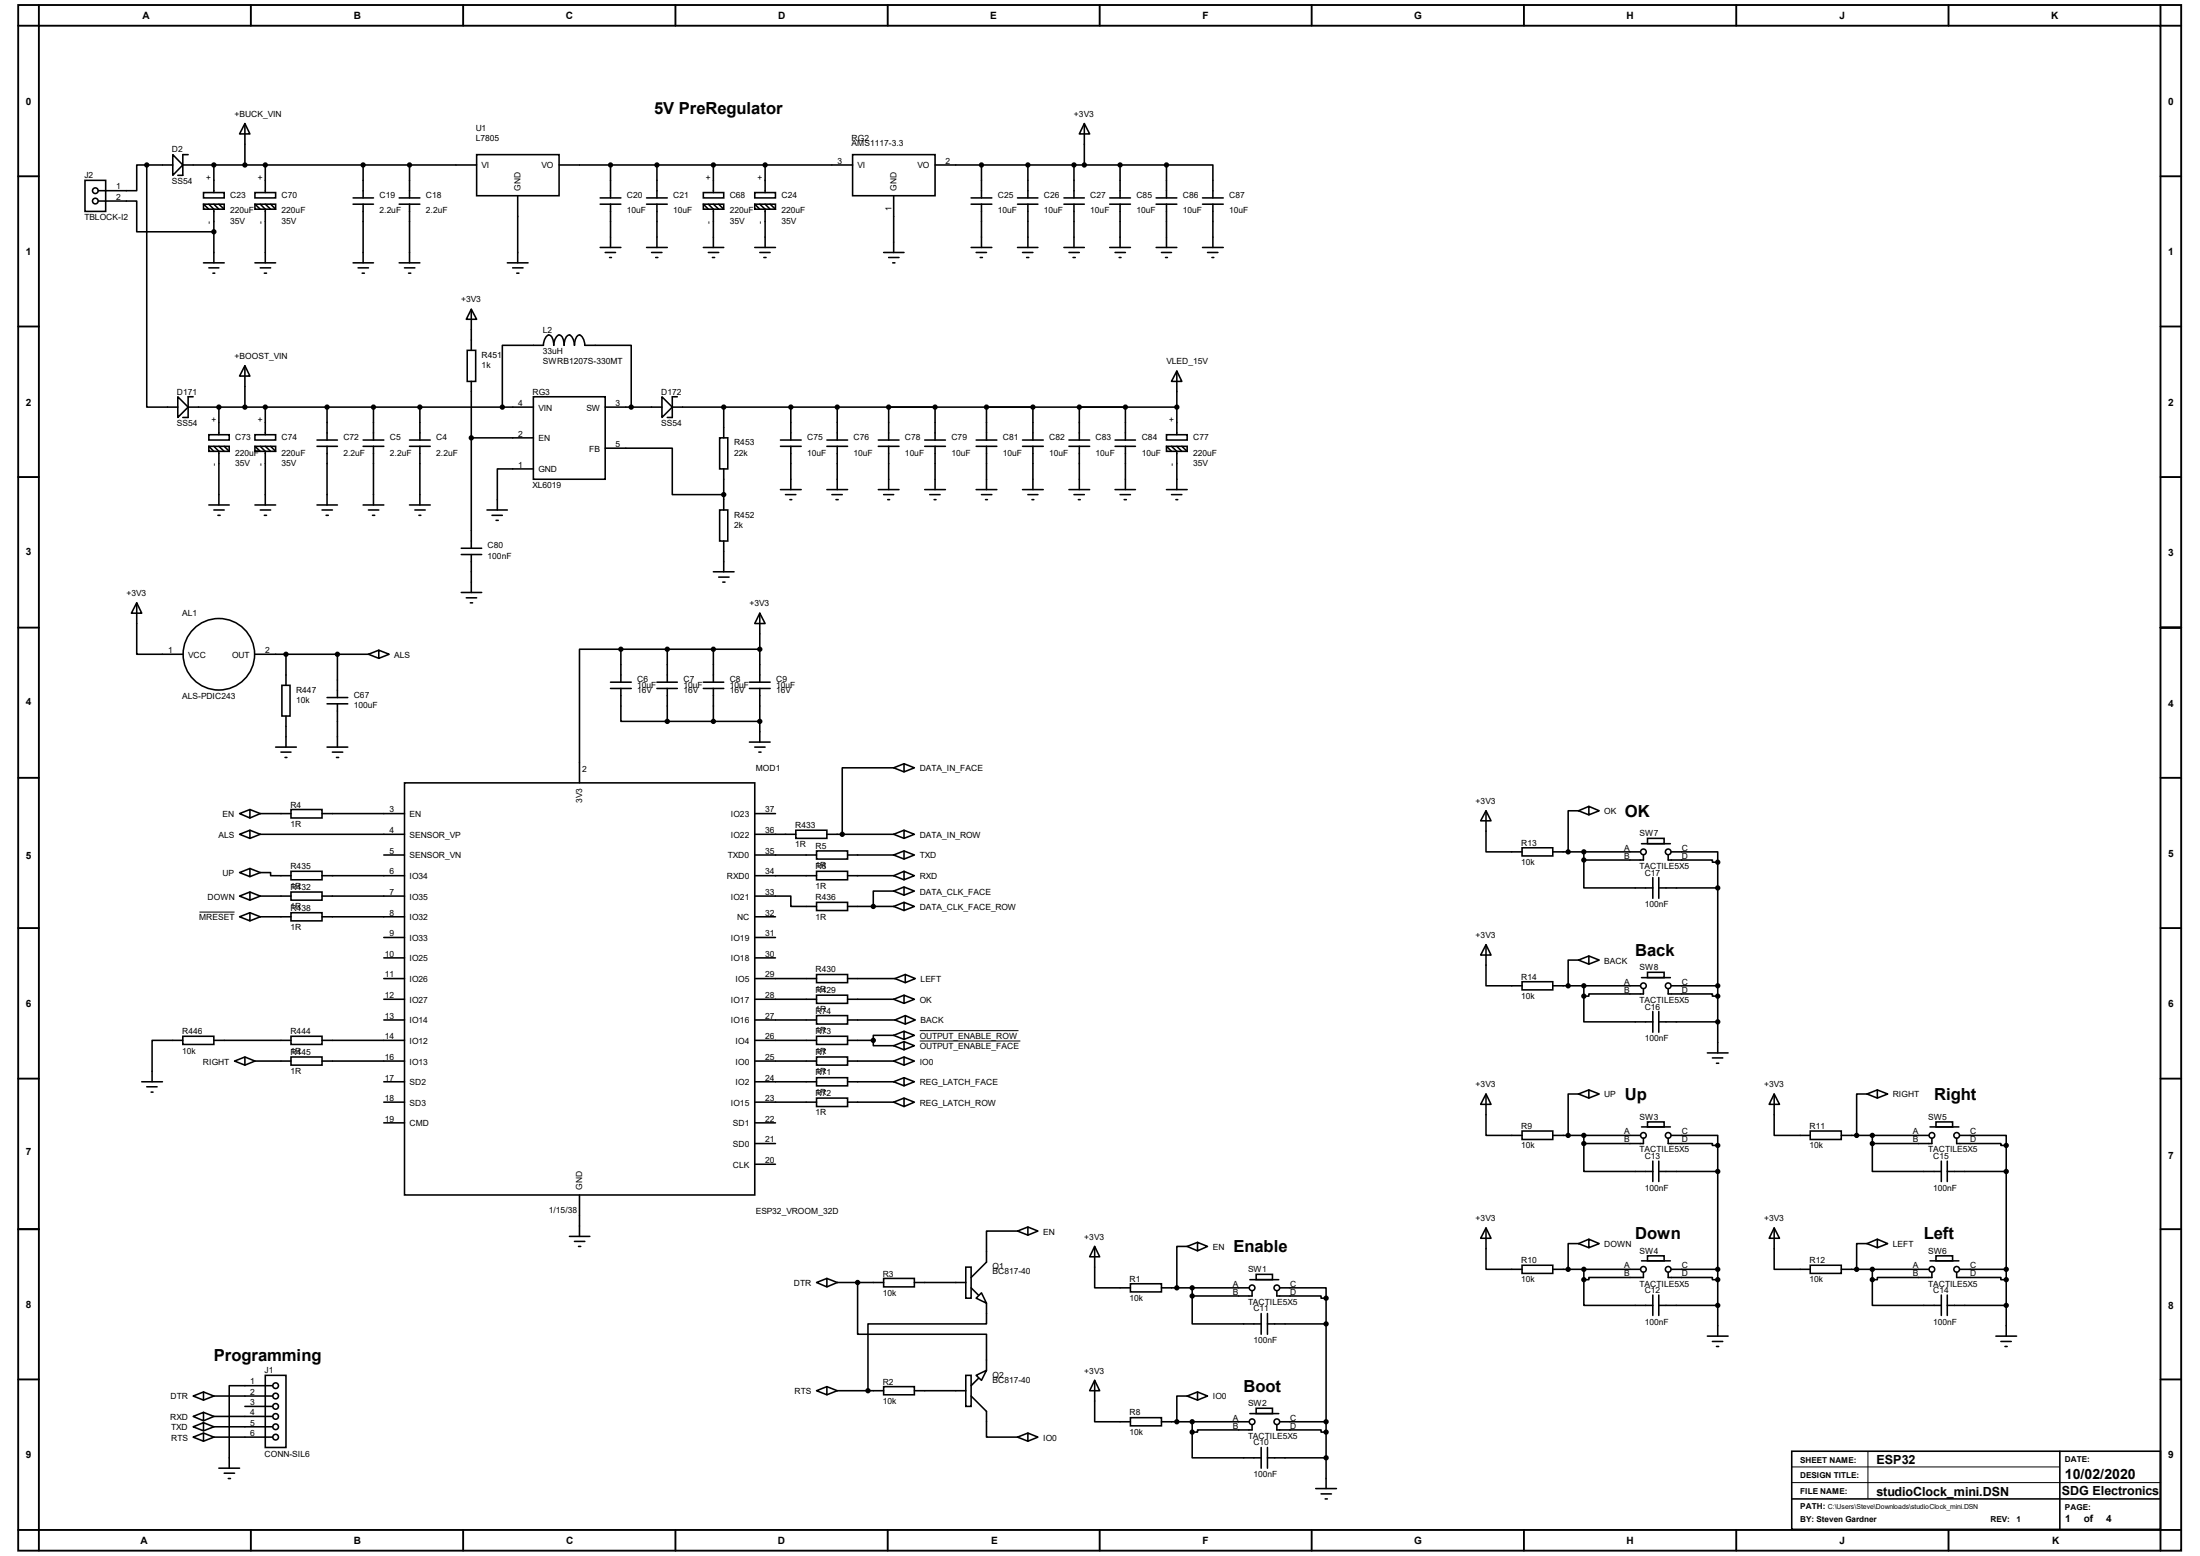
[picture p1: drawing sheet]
<svg xmlns="http://www.w3.org/2000/svg" width="297mm" height="210mm" viewBox="0 0 297 210" stroke-linecap="round" stroke-linejoin="round" font-family="sans-serif">
<g fill="none" stroke="#000" stroke-width=".21">
<path d="M33.1 16.7l.6 1.4h-1.4zM33.1 16.7v5.6M146.4 16.7l.7 1.4h-1.4zM146.4 16.7v5.6M11.5 24.3h2.8v4.2h-2.8zM13.3 27.1h5.2v4.2h10.4M19.8 22.3h-1.3v3.4h-5.2M19.8 22.3v32.6h4.2M19.8 22.3h3.5M23.3 20.9l1.4 1.4-1.4 1.4zM24.7 22.3h39.6M25.4 20.9h-.7v2.8h-.7"/>
<path d="M27.5 26h2.8v.7h-2.8zM27.5 27.6h2.8v.6h-2.8zM27.5 35.5h2.8M27.5 27.6l.7 .6M28.2 27.6l.7 .6v7.3M28.2 36.2h1.3M28.7 36.9h.3M28.9 22.3v3.7M28.9 27.6l.6 .6M29.5 27.6l.8 .6M34.4 26h2.8v.7h-2.8zM34.4 27.6h2.8v.6h-2.8z"/>
<path d="M34.4 35.5h2.8M34.4 27.6l.7 .6M35.1 27.6l.7 .6v7.3M35.1 36.2h1.4M35.7 36.9h.3M35.8 22.3v3.7M35.8 27.6l.7 .6M36.5 27.6l.7 .6M47.7 27.6h2.7M47.7 26.7h2.7M47.7 35.5h2.7M48.3 36.2h1.4"/>
<path d="M48.9 36.9h.3M49 22.3v4.4M49 27.6v7.9M53.9 27.6h2.8M53.9 26.7h2.8M53.9 35.5h2.8M54.6 36.2h1.4M55.2 36.9h.3M55.3 22.3v4.4M55.3 27.6v7.9M64.3 20.9h11.2v5.5h-11.2zM68.5 35.5h2.8"/>
<path d="M69.2 36.2h1.4M69.8 36.9h.3M69.9 26.4v9.1M75.5 22.3h39.6M81 27.6h2.8M81 26.7h2.8M81 33.4h2.8M81.7 34.1h1.4M82.3 34.8h.2M82.4 22.3v4.4M82.4 27.6v5.8M87.3 27.6h2.8"/>
<path d="M87.3 26.7h2.8M87.3 33.4h2.8M88 34.1h1.4M88.5 34.8h.3M88.7 22.3v4.4M88.7 27.6v5.8M95 26h2.7v.7h-2.7zM95 27.6h2.7v.6h-2.7zM95 33.4h2.7M95 27.6l.6 .6M95.6 27.6l.7 .6v5.2M95.6 34.1h1.4"/>
<path d="M96.2 34.8h.3M96.3 22.3v3.7M96.3 27.6l.7 .6M97 27.6l.7 .6M101.9 26h2.8v.7h-2.8zM101.9 27.6h2.8v.6h-2.8zM101.9 33.4h2.8M101.9 27.6l.7 .6M102.6 27.6l.7 .6v5.2M102.6 34.1h1.4M103.1 34.8h.3M103.3 22.3v3.7"/>
<path d="M103.3 27.6l.7 .6M104 27.6l.7 .6M115.1 20.9h11.1v5.5h-11.1zM119.3 34.1h2.7M120 34.8h1.4M120.5 35.5h.3M120.6 26.4v7.7M126.2 22.3h31.3M131.1 27.6h2.8M131.1 26.7h2.8M131.1 33.4h2.8M131.8 34.1h1.4"/>
<path d="M132.3 34.8h.3M132.5 22.3v4.4M132.5 27.6v5.8M137.4 27.6h2.7M137.4 26.7h2.7M137.4 33.4h2.7M138 34.1h1.4M138.6 34.8h.3M138.8 22.3v4.4M138.8 27.6v5.8M143.6 27.6h2.8M143.6 26.7h2.8"/>
<path d="M143.6 33.4h2.8M144.3 34.1h1.4M144.9 34.8h.3M145 22.3v4.4M145 27.6v5.8M149.8 27.6h2.8M149.8 26.7h2.8M149.8 33.4h2.8M150.5 34.1h1.4M151.1 34.8h.2M151.2 22.3v4.4M151.2 27.6v5.8"/>
<path d="M156.1 27.6h2.8M156.1 26.7h2.8M156.1 33.4h2.8M156.8 34.1h1.4M157.4 34.8h.2M157.5 22.3h6.2v4.4M157.5 22.3v4.4M157.5 27.6v5.8M162.3 27.6h2.8M162.3 26.7h2.8M162.3 33.4h2.8M163 34.1h1.4"/>
<path d="M163.6 34.8h.3M163.7 27.6v5.8M24 53.6l1.4 1.3-1.4 1.4zM25.4 54.9h46.6M26.1 53.6h-.7v2.7h-.7M28.2 58.7h2.7v.7h-2.7zM29.5 54.9v3.8M33.1 49.4l.6 1.4h-1.4zM33.1 49.4v5.5M34.4 58.7h2.8v.7h-2.8zM35.8 54.9v3.8M42.8 59.4h2.8"/>
<path d="M44.2 54.9v4.5M49 59.4h2.8M50.4 54.9v4.5M55.3 59.4h2.8M56.7 54.9v4.5M63.1 47.3h1.1v4.2h-1.1zM63.6 41.7l.7 1.4h-1.4zM63.6 41.7v5.6M63.6 51.5v22.5M63.6 59.1h8.4M67.8 54.9v-8.3h5.6a1.52 1.52 0 0 1 .7-1.4 .95 .95 0 0 1 .6 1l.1 .4a1.52 1.52 0 0 1 .7-1.4 .95 .95 0 0 1 .6 1l.1 .4a1.36 1.36 0 0 1 .7-1.4 1.5 1.5 0 0 1 .7 1.4 1.4 1.4 0 0 1 .6-1.4 1.33 1.33 0 0 1 .8 1.4h6.2v8.3M72 53.6h9.7v11.1h-9.7z"/>
<path d="M81.7 54.9h7.7M89.4 53.6l1.4 1.3-1.4 1.4zM90.8 54.9h68.1M91.4 53.6h-.6v2.7h-.7M97.2 59.1h1.1v4.2h-1.1zM97.7 54.9v4.2M105.4 59.4h2.8M106.8 54.9v4.5M111.6 59.4h2.8M113 54.9v4.5M118.6 59.4h2.8M120 54.9v4.5"/>
<path d="M124.8 59.4h2.8M126.2 54.9v4.5M131.8 59.4h2.8M133.2 54.9v4.5M138 59.4h2.8M139.4 54.9v4.5M144.3 59.4h2.8M145.7 54.9v4.5M150.5 59.4h2.8M151.9 54.9v4.5M157.5 58.7h2.8v.7h-2.8zM158.9 50.1l.7 1.4h-1.4z"/>
<path d="M158.9 50.1v8.6M28.2 60.2h2.7v.7h-2.7zM28.2 68.2h2.7M28.2 60.2l.7 .7M28.9 60.2l.6 .7v7.3M28.9 68.8h1.4M29.4 69.6h.3M29.5 60.2l.8 .7M30.3 60.2l.6 .7M34.4 60.2h2.8v.7h-2.8zM34.4 68.2h2.8M34.4 60.2l.7 .7"/>
<path d="M35.1 60.2l.7 .7v7.3M35.1 68.8h1.4M35.7 69.6h.3M35.8 60.2l.7 .7M36.5 60.2l.7 .7M42.8 60.2h2.8M42.8 68.2h2.8M43.5 68.8h1.4M44 69.6h.3M44.2 60.2v8M49 60.2h2.8M49 68.2h2.8"/>
<path d="M49.7 68.8h1.4M50.3 69.6h.3M50.4 60.2v8M55.3 60.2h2.8M55.3 68.2h2.8M56 68.8h1.4M56.6 69.6h.2M56.7 60.2v8M62.3 74.8h2.7M62.3 74h2.7M62.3 80h2.7M63.6 74.8v5.2"/>
<path d="M65.7 68.8h2.8M66.4 69.6h1.4M67 70.2h.3M72 63.3h-4.9v5.5M81.7 60.5h9.1v6.3h6.9M96.3 77.2h2.8M97 77.9h1.4M97.2 68.8h1.1v4.2h-1.1zM97.6 78.6h.3M97.7 63.3v5.5M97.7 73v4.2M105.4 60.2h2.8"/>
<path d="M105.4 66.1h2.8M106 66.8h1.4M106.6 67.4h.3M106.8 60.2v5.9M111.6 60.2h2.8M111.6 66.1h2.8M112.3 66.8h1.4M112.9 67.4h.3M113 60.2v5.9M118.6 60.2h2.8M118.6 66.1h2.8M119.3 66.8h1.3"/>
<path d="M119.8 67.4h.3M120 60.2v5.9M124.8 60.2h2.8M124.8 66.1h2.8M125.5 66.8h1.4M126.1 67.4h.3M126.2 60.2v5.9M131.8 60.2h2.8M131.8 66.1h2.8M132.5 66.8h1.4M133.1 67.4h.2M133.2 60.2v5.9"/>
<path d="M138 60.2h2.8M138 66.1h2.8M138.8 66.8h1.3M139.3 67.4h.3M139.4 60.2v5.9M144.3 60.2h2.8M144.3 66.1h2.8M145 66.8h1.4M145.6 67.4h.2M145.7 60.2v5.9M150.5 60.2h2.8M150.5 66.1h2.8"/>
<path d="M151.2 66.8h1.4M151.8 67.4h.3M151.9 60.2v5.9M157.5 60.2h2.8v.7h-2.8zM157.5 66.1h2.8M157.5 60.2l.7 .7M158.2 60.2l.7 .7v5.2M158.2 66.8h1.4M158.7 67.4h.3M158.9 60.2l.7 .7M159.6 60.2l.7 .7M18.5 81.4l.6 1.4h-1.4z"/>
<path d="M18.5 81.4v6.9h6.2M34.4 88.3h15.3M38.1 92.5h1.1v4.1h-1.1zM38.6 88.3v4.2M38.6 96.6v4.2M44.2 95h2.7M44.2 94.1h2.7M45.6 88.3v5.8M45.6 95v5.8M49.7 88.3l1.4 .6M51.1 87.8l1.4 .5-1.4 .6zM51.1 87.8l-1.4 .5"/>
<path d="M62.9 80.7h1.4M63.5 81.4h.3M82.4 92.9h2.8M82.4 92.1h2.8M83.8 87.6h-5.6v18.1M83.8 92.9v4.5h6.3M83.8 87.6h18.8M83.8 87.6v4.5M88.7 92.9h2.7M88.7 92.1h2.7M90.1 87.6v4.5M90.1 92.9v4.5"/>
<path d="M90.1 97.4h12.5M95 92.9h2.7M95 92.1h2.7M96.3 87.6v4.5M96.3 92.9v4.5M101.2 92.9h2.8M101.2 92.1h2.8M102.6 82.8l.7 1.4h-1.4zM102.6 82.8v9.3M102.6 92.9v7.3M32.3 109.8l1.4-.5v1.1zM32.3 117.8l1.4-.6v1.1z"/>
<path d="M32.3 112.6l1.4-.5v1.1zM33.7 109.3l1.4 .5M33.7 117.2l1.4 .6M33.7 112.1l1.4 .5M35.1 117.8h1.4v.4h2.8M35.1 109.8h4.2M35.1 112.6h19.5M35.1 109.8l-1.4 .6M35.1 117.8l-1.4 .5M35.1 112.6l-1.4 .6M37.2 100.8h2.8M37.9 101.5h1.4"/>
<path d="M38.5 102.2h.2M39.3 109.3h4.2v1.1h-4.2zM39.3 117.6h4.2v1.1h-4.2zM43.5 109.8h11.1M43.5 118.2h11.1M44.2 100.8h2.7M44.9 101.5h1.4M45.4 102.2h.3M51.8 115.4h2.8M54.6 105.7h47.3v55.6h-47.3zM101.2 100.2h2.8M101.9 109.8h2.8"/>
<path d="M101.9 115.4h8.3M101.9 118.2h8.3M101.9 112.6h5.5M101.9 100.8h1.4M102.4 101.5h.3M107.4 112.1h4.2v1.1h-4.2zM110.2 114.9h4.2v1.1h-4.2zM110.2 117.6h4.2v1.1h-4.2zM111.6 112.6h9M114.4 115.4h6.2M114.4 118.2h6.2M120.6 103.6h-6.9v9"/>
<path d="M120.6 118.2l1.4 .5M120.6 115.4l1.4 .6M120.6 112.6l1.4 .6M120.6 103.6l1.4 .6M122 117.6l1.4 .6-1.4 .5zM122 114.9l1.4 .5-1.4 .6zM122 112.1l1.4 .5-1.4 .6zM122 119.7l1.4 .6-1.4 .5zM122 103.1l1.4 .5-1.4 .6zM122 117.6l-1.4 .6M122 114.9l-1.4 .5M122 112.1l-1.4 .5"/>
<path d="M122 119.7l-1.4 .6M122 103.1l-1.4 .5M200.6 109.4l.7 1.4h-1.4zM200.6 109.4v5.6h4.9M205.5 114.4h4.1v1.1h-4.1zM209.6 115h11.8M213.1 109.4h-1.4v5.6M213.1 109.4l1.4 .6M213.8 116.1v3.7h9.3M213.8 115v1.1M214.5 108.8l1.4 .6-1.4 .6zM214.5 108.8l-1.4 .6"/>
<path d="M221.6 113.9h3.9M221.9 115.4v.7h-8.1M222.4 113.2h2.3v.7h-2.3zM223.1 118.4v2.8M223.9 119.8h8M223.9 118.4v2.8M225.2 115.4v.7h6v.3h.7M225.6 115h6.3v1.4M231.9 116.4v25.7M24.7 139.9h4.2v1.1h-4.2zM32.3 123.7l1.4-.5v1.1zM32.3 120.9l1.4-.5v1.1z"/>
<path d="M33.7 123.2l1.4 .5M33.7 120.4l1.4 .5M35.1 120.9h4.2M35.1 123.7h4.2M35.1 123.7l-1.4 .6M35.1 120.9l-1.4 .6M39.3 120.4h4.2v1.1h-4.2zM39.3 123.2h4.2v1.1h-4.2zM39.3 139.9h4.2v1.1h-4.2zM43.5 120.9h11.1M43.5 123.7h11.1M51.8 137.7h2.8"/>
<path d="M51.8 134.9h2.8M51.8 132.1h2.8M51.8 126.5h2.8M51.8 129.3h2.8M101.9 120.9h4.9v1.4h3.4M101.9 137.7h8.3M101.9 134.9h8.3M101.9 132.1h8.3M101.9 123.7h2.8M101.9 126.5h2.8M101.9 129.3h2.8M110.2 139.9h4.2v1.1h-4.2z"/>
<path d="M110.2 137.1h4.2v1.1h-4.2zM110.2 134.3h4.2v1.1h-4.2zM110.2 131.5h4.2v1.1h-4.2zM110.2 121.8h4.2v1.1h-4.2zM114.4 137.7h6.4M114.4 134.9h6.2M114.4 132.1h6.4M114.4 122.3h6.2M120.6 139.7h-2.7v.7M120.6 120.3h-2.7v2M120.6 134.9l1.4 .5M120.6 122.3l1.4 .6"/>
<path d="M120.6 139.7l1.4 .6M120.6 120.3l1.4 .5M120.8 137.7l1.4 .5M120.8 132.1l1.4 .5M122 134.3l1.4 .6-1.4 .5zM122 121.8l1.4 .5-1.4 .6zM122 139.2l1.4 .5-1.4 .6zM122 134.3l-1.4 .6M122 121.8l-1.4 .5M122 139.2l-1.4 .5M122.2 137.1l1.4 .6-1.4 .5zM122.2 131.5l1.4 .6-1.4 .5z"/>
<path d="M122.2 137.1l-1.4 .6M122.2 131.5l-1.4 .6M200.6 127.5l.7 1.4h-1.4zM200.6 127.5v5.6h4.9M205.5 132.5h4.1v1.1h-4.1zM209.6 133.1h11.8M213.1 129.6h-1.4v3.5M213.1 129.6l1.4 .5M213.8 134.5v3.4h9.3M213.8 133.1v1.4M214.5 129l1.4 .6-1.4 .5zM214.5 129l-1.4 .6"/>
<path d="M221.6 132h3.9M221.9 133.5v.7h-7.4v.3h-.7M222.4 131.2h2.3v.8h-2.3zM223.1 136.5v2.8M223.9 137.9h8M223.9 136.5v2.8M225.2 133.5v.7h6v.3h.7M225.6 133.1h6.3M19.1 146h2.8M19.8 146.7h1.4M20.4 147.4h.3M24.7 140.4h-4.2v5.6"/>
<path d="M28.9 140.4h10.4M31.7 143.2l1.4-.5v1.1zM33.1 142.7l1.3 .5M34.4 143.2h4.9M34.4 143.2l-1.3 .6M39.3 142.7h4.2v1.1h-4.2zM43.5 143.2h11.1M43.5 140.4h11.1M51.8 146h2.8M51.8 148.8h2.8M51.8 151.6h2.8M101.9 143.2h8.3"/>
<path d="M101.9 154.3h2.8M101.9 146h8.3M101.9 148.8h8.3M101.9 140.4h8.3M101.9 151.6h2.8M101.9 157.1h2.8M110.2 142.7h4.2v1.1h-4.2zM110.2 145.5h4.2v1.1h-4.2zM110.2 148.2h4.2v1.2h-4.2zM114.4 143.2h6.2M114.4 146h6.2M114.4 148.8h6.2"/>
<path d="M114.4 140.4h3.5M117.9 140.4v.7h2.7M120.6 143.2l1.4 .6M120.6 148.8l1.4 .6M120.6 146l1.4 .6M120.6 141.1l1.4 .6M122 142.7l1.4 .5-1.4 .6zM122 148.2l1.4 .6-1.4 .6zM122 145.5l1.4 .5-1.4 .6zM122 140.6l1.4 .5-1.4 .6zM122 142.7l-1.4 .5M122 148.2l-1.4 .6"/>
<path d="M122 145.5l-1.4 .5M122 140.6l-1.4 .5M200.6 147.7l.7 1.4h-1.4zM200.6 147.7v5.5h4.9M205.5 152.7h4.1v1.1h-4.1zM209.6 153.2h11.8M213.1 147.7h-1.4v5.5M213.1 147.7l1.4 .5M213.8 154.3v3.8h9.3M213.8 153.2v1.1M214.5 147.1l1.4 .6-1.4 .5zM214.5 147.1l-1.4 .6"/>
<path d="M221.6 152.1h3.9M221.9 153.6v.7h-8.1M222.4 151.4h2.3v.7h-2.3zM223.1 156.7v2.8M223.9 158.1h8M223.9 156.7v2.8M225.2 153.6v.7h6v.3h.7M225.6 153.2h6.3v1.4M230.5 142.1h2.8M231.2 142.8h1.4M231.7 143.5h.3M231.9 154.6v25.7"/>
<path d="M239.5 147.7l.7 1.4h-1.4zM239.5 147.7v5.5h4.9M244.4 152.7h4.2v1.1h-4.2zM248.6 153.2h11.8M252.1 147.7h-1.4v5.5M252.1 147.7l1.3 .5M252.8 154.3v3.8h9.3M252.8 153.2v1.1M253.4 147.1l1.4 .6-1.4 .5zM253.4 147.1l-1.3 .6M260.6 152.1h3.9M260.8 153.6v.7h-8"/>
<path d="M261.4 151.4h2.2v.7h-2.2zM262.1 156.7v2.8M262.9 158.1h7.9M262.9 156.7v2.8M264.2 153.6v.7h5.9v.3h.7M264.6 153.2h6.2v1.4M270.8 154.6v25.7M76.9 166.9h2.7M77.6 167.6h1.4M78.1 168.2h.3M78.2 161.3v5.6M110.2 173.1l1.4-.5v1.1z"/>
<path d="M111.6 172.6l1.4 .5M113 173.1h6.3M113 173.1l-1.4 .6M115.8 173.1v7h17.4v4.9M119.3 172.6h4.1v1.1h-4.1zM123.4 173.1h7M130.4 171h.7v4.2h-.7zM131.1 173.8l1 1M131.8 175.2l.7-.7 .7 1.4zM133.2 175.9v2.8h-16v9M137.4 166.2h-4.2v4.1l-2.1 2.1M137.4 166.2l1.4 .5"/>
<path d="M138.8 165.6l1.3 .6-1.3 .5zM138.8 165.6l-1.4 .6M147.8 168.2l.7 1.4h-1.4zM147.8 168.2v5.6h4.8M152.6 173.3h4.2v1.1h-4.2zM156.8 173.8h11.8M160.3 168.2h-1.4v5.6M160.3 168.2l1.4 .6M161 174.9v3.8h9.3M161 173.8v1.1M161.7 167.7l1.3 .5-1.3 .6zM161.7 167.7l-1.4 .5"/>
<path d="M168.7 172.7h3.9M169 174.2v.7h-8M169.6 172h2.2v.7h-2.2zM170.3 177.3v2.8M171.1 178.7h7.9M171.1 177.3v2.8M172.4 174.2v.7h6v.3h.6M172.8 173.8h6.2v1.4M179 175.2v25.7M200.6 165.7l.7 1.4h-1.4zM200.6 165.7v5.6h4.9M205.5 170.8h4.1v1.1h-4.1z"/>
<path d="M209.6 171.3h11.8M213.1 167.9h-1.4v3.4M213.1 167.9l1.4 .5M213.8 172.7v3.5h9.3M213.8 171.3v1.4M214.5 167.3l1.4 .6-1.4 .5zM214.5 167.3l-1.4 .6M221.6 170.2h3.9M221.9 171.7v.7h-7.4v.3h-.7M222.4 169.5h2.3v.7h-2.3zM223.1 174.8v2.7M223.9 176.2h8"/>
<path d="M223.9 174.8v2.7M225.2 171.7v.7h6v.3h.7M225.6 171.3h6.3M239.5 165.7l.7 1.4h-1.4zM239.5 165.7v5.6h4.9M244.4 170.8h4.2v1.1h-4.2zM248.6 171.3h11.8M252.1 167.9h-1.4v3.4M252.1 167.9l1.3 .5M252.8 172.7v3.5h9.3M252.8 171.3v1.4M253.4 167.3l1.4 .6-1.4 .5z"/>
<path d="M253.4 167.3l-1.3 .6M260.6 170.2h3.9M260.8 171.7v.7h-7.4v.3h-.6M261.4 169.5h2.2v.7h-2.2zM262.1 174.8v2.7M262.9 176.2h7.9M262.9 174.8v2.7M264.2 171.7v.7h5.9v.3h.7M264.6 171.3h6.2M26.1 191.2l1.4-.6v1.2zM26.1 192.6l1.4-.6v1.1zM26.1 188.4l1.4-.5v1.1z"/>
<path d="M26.1 194l1.4-.6v1.1zM27.5 190.6l1.4 .6M27.5 192l1.4 .6M27.5 187.9l1.4 .5M27.5 193.4l1.4 .6M28.9 188.4h7.9M28.9 191.2h7.9M28.9 192.6h7.9M28.9 194h7.9M28.9 191.2l-1.4 .6M28.9 192.6l-1.4 .5M28.9 188.4l-1.4 .6"/>
<path d="M28.9 194l-1.4 .5M29.5 198.2h2.8M30.3 198.8h1.4M30.8 199.6h.3M33.1 189.8h3.7M35.8 185.6h2.8v9.8h-2.8zM36.8 187h-5.9v11.2M110.2 187.7l1.4-.5v1.1zM111.6 187.2l1.4 .5M113 187.7h6.3M113 187.7l-1.4 .6M119.3 187.2h4.1v1.1h-4.1z"/>
<path d="M123.4 187.7h7M130.4 185.6h.7v4.2h-.7zM131.1 188.4l2.1 2.1v3.5h4.2M131.8 185.6l1.4-.6-.7 1.3zM132.1 186.1l-1 .9M137.4 194l1.4 .5M138.8 193.4l1.3 .6-1.3 .5zM138.8 193.4l-1.4 .6M147.8 186.3l.7 1.4h-1.4zM147.8 186.3v5.6h4.8M152.6 191.3h4.2v1.1h-4.2zM156.8 191.9h11.8"/>
<path d="M160.3 188.4h-1.4v3.5M160.3 188.4l1.4 .6M161 193.3v3.5h9.3M161 191.9v1.4M161.7 187.9l1.3 .5-1.3 .6zM161.7 187.9l-1.4 .5M168.7 190.8h3.9M169 192.3v.7h-7.3v.3h-.7M169.6 190.1h2.2v.7h-2.2zM170.3 195.4v2.8M171.1 196.8h7.9M171.1 195.4v2.8"/>
<path d="M172.4 192.3v.7h6v.3h.6M172.8 191.9h6.2M230.5 180.3h2.8M231.2 181.1h1.4M231.7 181.7h.3M241.9 195.9h49.8v10.5h-49.8zM269.5 180.3h2.7M270.1 181.1h1.4M270.7 181.7h.3M278.1 195.9v10.5M177.6 200.9h2.8M178.4 201.6h1.3"/>
<path d="M178.9 202.3h.3M241.9 202.3h49.6"/>
<circle cx="12.9" cy="25.7" r=".38"/>
<circle cx="12.9" cy="27.1" r=".38"/>
<circle cx="29.5" cy="88.3" r="4.8"/>
<circle cx="221.9" cy="115" r=".38"/>
<circle cx="225.2" cy="115" r=".38"/>
<circle cx="221.9" cy="133.1" r=".38"/>
<circle cx="225.2" cy="133.1" r=".38"/>
<circle cx="221.9" cy="153.2" r=".38"/>
<circle cx="225.2" cy="153.2" r=".38"/>
<circle cx="260.8" cy="153.2" r=".38"/>
<circle cx="264.2" cy="153.2" r=".38"/>
<circle cx="169" cy="173.8" r=".38"/>
<circle cx="172.4" cy="173.8" r=".38"/>
<circle cx="221.9" cy="171.3" r=".38"/>
<circle cx="225.2" cy="171.3" r=".38"/>
<circle cx="260.8" cy="171.3" r=".38"/>
<circle cx="264.2" cy="171.3" r=".38"/>
<circle cx="37.2" cy="191.2" r=".38"/>
<circle cx="37.2" cy="188.4" r=".38"/>
<circle cx="37.2" cy="194" r=".38"/>
<circle cx="37.2" cy="187" r=".38"/>
<circle cx="37.2" cy="189.8" r=".38"/>
<circle cx="37.2" cy="192.6" r=".38"/>
<circle cx="169" cy="191.9" r=".38"/>
<circle cx="172.4" cy="191.9" r=".38"/>
</g>
<path d="M26.9 123.1h4.8M124.2 139.1h13.3M124.2 140.5h13.6M241.9 198h36.1M252.2 195.9v6.3M241.9 200.1h49.8" fill="none" stroke="#000" stroke-width=".14"/>
<g fill="none" stroke="#000" stroke-width=".25">
<path d="M2.5 .7h292v208.6h-292zM5.2 3.5h286.5v203h-286.5zM5.2 .7v2.8h-2.7M33.9 .7v2.8M62.5 .7v2.8M91.2 .7v2.8M119.8 .7v2.8M148.5 .7v2.8M177.1 .7v2.8M205.7 .7v2.8M234.4 .7v2.8M263.1 .7v2.8"/>
<path d="M291.7 .7v2.8h2.8M2.5 23.8h2.7M291.7 23.8h2.8M2.5 44.1h2.7M291.7 44.1h2.8M2.5 64.4h2.7M291.7 64.4h2.8M2.5 84.7h2.7M291.7 84.7h2.8M2.5 105h2.7M291.7 105h2.8M2.5 125.3h2.7"/>
<path d="M291.7 125.3h2.8M2.5 145.6h2.7M291.7 145.6h2.8M2.5 165.9h2.7M291.7 165.9h2.8M2.5 186.2h2.7M291.7 186.2h2.8M2.5 206.5h2.7v2.8M33.9 206.5v2.8M62.5 206.5v2.8M91.2 206.5v2.8M119.8 206.5v2.8"/>
<path d="M148.5 206.5v2.8M177.1 206.5v2.8M205.7 206.5v2.8M234.4 206.5v2.8M263.1 206.5v2.8M294.5 206.5h-2.8v2.8"/>
</g>
<g fill="#000" stroke="#000" stroke-width=".21">
<circle cx="19.8" cy="22.3" r=".25"/>
<circle cx="28.9" cy="22.3" r=".25"/>
<circle cx="28.9" cy="31.3" r=".25"/>
<circle cx="33.1" cy="22.3" r=".25"/>
<circle cx="35.8" cy="22.3" r=".25"/>
<circle cx="49" cy="22.3" r=".25"/>
<circle cx="55.3" cy="22.3" r=".25"/>
<circle cx="82.4" cy="22.3" r=".25"/>
<circle cx="88.7" cy="22.3" r=".25"/>
<circle cx="96.3" cy="22.3" r=".25"/>
<circle cx="103.3" cy="22.3" r=".25"/>
<circle cx="132.5" cy="22.3" r=".25"/>
<circle cx="138.8" cy="22.3" r=".25"/>
<circle cx="145" cy="22.3" r=".25"/>
<circle cx="146.4" cy="22.3" r=".25"/>
<circle cx="151.2" cy="22.3" r=".25"/>
<circle cx="157.5" cy="22.3" r=".25"/>
<circle cx="29.5" cy="54.9" r=".25"/>
<circle cx="33.1" cy="54.9" r=".25"/>
<circle cx="35.8" cy="54.9" r=".25"/>
<circle cx="44.2" cy="54.9" r=".25"/>
<circle cx="50.4" cy="54.9" r=".25"/>
<circle cx="56.7" cy="54.9" r=".25"/>
<circle cx="63.6" cy="59.1" r=".25"/>
<circle cx="67.8" cy="54.9" r=".25"/>
<circle cx="85.2" cy="54.9" r=".25"/>
<circle cx="97.7" cy="54.9" r=".25"/>
<circle cx="106.8" cy="54.9" r=".25"/>
<circle cx="113" cy="54.9" r=".25"/>
<circle cx="120" cy="54.9" r=".25"/>
<circle cx="126.2" cy="54.9" r=".25"/>
<circle cx="133.2" cy="54.9" r=".25"/>
<circle cx="139.4" cy="54.9" r=".25"/>
<circle cx="145.7" cy="54.9" r=".25"/>
<circle cx="151.9" cy="54.9" r=".25"/>
<circle cx="158.9" cy="54.9" r=".25"/>
<circle cx="97.7" cy="66.8" r=".25"/>
<circle cx="38.6" cy="88.3" r=".25"/>
<circle cx="45.6" cy="88.3" r=".25"/>
<circle cx="83.8" cy="87.6" r=".25"/>
<circle cx="90.1" cy="87.6" r=".25"/>
<circle cx="90.1" cy="97.4" r=".25"/>
<circle cx="96.3" cy="87.6" r=".25"/>
<circle cx="96.3" cy="97.4" r=".25"/>
<circle cx="102.6" cy="97.4" r=".25"/>
<circle cx="102.6" cy="87.6" r=".25"/>
<circle cx="113.7" cy="112.6" r=".25"/>
<circle cx="211.7" cy="115" r=".25"/>
<circle cx="213.8" cy="116.1" r=".25"/>
<circle cx="213.8" cy="115" r=".25"/>
<circle cx="231.9" cy="116.4" r=".25"/>
<circle cx="231.9" cy="119.8" r=".25"/>
<circle cx="117.9" cy="122.3" r=".25"/>
<circle cx="211.7" cy="133.1" r=".25"/>
<circle cx="213.8" cy="134.5" r=".25"/>
<circle cx="213.8" cy="133.1" r=".25"/>
<circle cx="231.9" cy="133.1" r=".25"/>
<circle cx="231.9" cy="134.5" r=".25"/>
<circle cx="231.9" cy="137.9" r=".25"/>
<circle cx="117.9" cy="140.4" r=".25"/>
<circle cx="211.7" cy="153.2" r=".25"/>
<circle cx="213.8" cy="153.2" r=".25"/>
<circle cx="213.8" cy="154.3" r=".25"/>
<circle cx="231.9" cy="158.1" r=".25"/>
<circle cx="231.9" cy="154.6" r=".25"/>
<circle cx="250.7" cy="153.2" r=".25"/>
<circle cx="252.8" cy="153.2" r=".25"/>
<circle cx="252.8" cy="154.3" r=".25"/>
<circle cx="270.8" cy="154.6" r=".25"/>
<circle cx="270.8" cy="158.1" r=".25"/>
<circle cx="115.8" cy="173.1" r=".25"/>
<circle cx="158.9" cy="173.8" r=".25"/>
<circle cx="161" cy="173.8" r=".25"/>
<circle cx="161" cy="174.9" r=".25"/>
<circle cx="179" cy="178.7" r=".25"/>
<circle cx="179" cy="175.2" r=".25"/>
<circle cx="211.7" cy="171.3" r=".25"/>
<circle cx="213.8" cy="172.7" r=".25"/>
<circle cx="213.8" cy="171.3" r=".25"/>
<circle cx="231.9" cy="172.7" r=".25"/>
<circle cx="231.9" cy="171.3" r=".25"/>
<circle cx="231.9" cy="176.2" r=".25"/>
<circle cx="250.7" cy="171.3" r=".25"/>
<circle cx="252.8" cy="171.3" r=".25"/>
<circle cx="252.8" cy="172.7" r=".25"/>
<circle cx="270.8" cy="171.3" r=".25"/>
<circle cx="270.8" cy="172.7" r=".25"/>
<circle cx="270.8" cy="176.2" r=".25"/>
<circle cx="117.2" cy="187.7" r=".25"/>
<circle cx="158.9" cy="191.9" r=".25"/>
<circle cx="161" cy="193.3" r=".25"/>
<circle cx="161" cy="191.9" r=".25"/>
<circle cx="179" cy="196.8" r=".25"/>
<circle cx="179" cy="191.9" r=".25"/>
<circle cx="179" cy="193.3" r=".25"/>
</g>
<g font-size="2.2">
<text x="88.3" y="15.4">5V PreRegulator</text>
<text x="219.4" y="110.2">OK</text>
<text x="220.8" y="129">Back</text>
<text x="219.4" y="148.5">Up</text>
<text x="261.1" y="148.5">Right</text>
<text x="220.8" y="167.3">Down</text>
<text x="259.7" y="167.3">Left</text>
<text x="166.5" y="169">Enable</text>
<text x="28.9" y="183.6">Programming</text>
<text x="167.9" y="187.8">Boot</text>
</g>
<text font-size="1.9" x="278.8" y="199.6">10/02/2020</text>
<g font-size="1.7">
<text x="253.3" y="197.7">ESP32</text>
<text x="253.3" y="202">studioClock_mini.DSN</text>
<text x="278.3" y="201.8">SDG Electronics</text>
</g>
<g font-size="1.4">
<text x="19.2" y="2.6">A</text>
<text x="47.7" y="2.6">B</text>
<text x="76.4" y="2.6">C</text>
<text x="105" y="2.6">D</text>
<text x="133.7" y="2.6">E</text>
<text x="162.3" y="2.6">F</text>
<text x="190.9" y="2.6">G</text>
<text x="219.6" y="2.6">H</text>
<text x="248.3" y="2.6">J</text>
<text x="276.9" y="2.6">K</text>
<text x="3.5" y="14.1">0</text>
<text x="292.7" y="14.1">0</text>
<text x="3.5" y="34.5">1</text>
<text x="292.7" y="34.5">1</text>
<text x="3.5" y="54.7">2</text>
<text x="292.7" y="54.7">2</text>
<text x="3.5" y="74.9">3</text>
<text x="292.7" y="75.1">3</text>
<text x="3.5" y="95.2">4</text>
<text x="292.7" y="95.4">4</text>
<text x="3.5" y="115.9">5</text>
<text x="292.7" y="115.6">5</text>
<text x="3.5" y="135.9">6</text>
<text x="292.7" y="135.9">6</text>
<text x="3.5" y="156">7</text>
<text x="292.7" y="156.4">7</text>
<text x="3.5" y="176.5">8</text>
<text x="292.7" y="176.7">8</text>
<text x="3.5" y="196.8">9</text>
<text x="292.7" y="196.8">9</text>
<text x="19" y="208.4">A</text>
<text x="47.8" y="208.4">B</text>
<text x="76.4" y="208.4">C</text>
<text x="105" y="208.4">D</text>
<text x="133.8" y="208.4">E</text>
<text x="162.4" y="208.4">F</text>
<text x="190.9" y="208.4">G</text>
<text x="219.6" y="208.4">H</text>
<text x="248.3" y="208.4">J</text>
<text x="277" y="208.4">K</text>
<text x="278.8" y="205.4">1</text>
<text x="281.3" y="205.4">of</text>
<text x="284.4" y="205.4">4</text>
</g>
<g font-size="1.1">
<text x="31.7" y="15.7">+BUCK_VIN</text>
<text x="64.2" y="17.7">U1</text>
<text x="145" y="15.7">+3V3</text>
<text x="23.2" y="20.6">D2</text>
<text x="64.2" y="19">L7805</text>
<text x="65" y="22.7">VI</text>
<text x="73.1" y="22.7">VO</text>
<text x="113.1" y="22.1">3</text>
<text x="115" y="19">RG2</text>
<text x="115" y="19.8">AMS1117-3.3</text>
<text x="115.8" y="22.7">VI</text>
<text x="123.9" y="22.7">VO</text>
<text x="127.6" y="22.1">2</text>
<text x="11.4" y="24">J2</text>
<text x="11.4" y="29.7">TBLOCK-I2</text>
<text x="15.7" y="25.6">1</text>
<text x="15.7" y="27">2</text>
<text x="23.2" y="24.8">SS54</text>
<text x="28.6" y="24.3" transform="rotate(-90 28.6 24.3)">+</text>
<text x="31.1" y="26.7">C23</text>
<text x="31.1" y="28.8">220uF</text>
<text x="35.5" y="24.3" transform="rotate(-90 35.5 24.3)">+</text>
<text x="38" y="26.7">C70</text>
<text x="38" y="28.8">220uF</text>
<text x="51.2" y="26.7">C19</text>
<text x="51.2" y="28.8">2.2uF</text>
<text x="57.5" y="26.7">C18</text>
<text x="57.5" y="28.8">2.2uF</text>
<text x="70.3" y="25.7" transform="rotate(-90 70.3 25.7)">GND</text>
<text x="84.6" y="26.7">C20</text>
<text x="84.6" y="28.8">10uF</text>
<text x="90.9" y="26.7">C21</text>
<text x="90.9" y="28.8">10uF</text>
<text x="96" y="24.3" transform="rotate(-90 96 24.3)">+</text>
<text x="98.5" y="26.7">C68</text>
<text x="98.5" y="28.8">220uF</text>
<text x="103" y="24.3" transform="rotate(-90 103 24.3)">+</text>
<text x="105.5" y="26.7">C24</text>
<text x="105.5" y="28.8">220uF</text>
<text x="120.4" y="28.4" transform="rotate(-90 120.4 28.4)">1</text>
<text x="121" y="25.7" transform="rotate(-90 121 25.7)">GND</text>
<text x="134.7" y="26.7">C25</text>
<text x="134.7" y="28.8">10uF</text>
<text x="140.9" y="26.7">C26</text>
<text x="140.9" y="28.8">10uF</text>
<text x="147.2" y="26.7">C27</text>
<text x="147.2" y="28.8">10uF</text>
<text x="153.4" y="26.7">C85</text>
<text x="153.4" y="28.8">10uF</text>
<text x="159.7" y="26.7">C86</text>
<text x="159.7" y="28.8">10uF</text>
<text x="165.9" y="26.7">C87</text>
<text x="165.9" y="28.8">10uF</text>
<text x="28.6" y="30.3" transform="rotate(-90 28.6 30.3)">-</text>
<text x="31.1" y="30.2">35V</text>
<text x="35.5" y="30.3" transform="rotate(-90 35.5 30.3)">-</text>
<text x="38" y="30.2">35V</text>
<text x="96" y="30.3" transform="rotate(-90 96 30.3)">-</text>
<text x="98.5" y="30.2">35V</text>
<text x="103" y="30.3" transform="rotate(-90 103 30.3)">-</text>
<text x="105.5" y="30.2">35V</text>
<text x="62.3" y="40.8">+3V3</text>
<text x="73.3" y="44.9">L2</text>
<text x="73.3" y="47.8">33uH</text>
<text x="23.9" y="53.3">D171</text>
<text x="31.7" y="48.4">+BOOST_VIN</text>
<text x="65" y="48.3">R451</text>
<text x="65" y="49.7">1k</text>
<text x="71.9" y="53.3">RG3</text>
<text x="73.3" y="49.2">SWRB1207S-330MT</text>
<text x="89.3" y="53.3">D172</text>
<text x="157.5" y="49.1">VLED_15V</text>
<text x="23.9" y="57.5">SS54</text>
<text x="29.3" y="57" transform="rotate(-90 29.3 57)">+</text>
<text x="31.7" y="59.4">C73</text>
<text x="35.5" y="57" transform="rotate(-90 35.5 57)">+</text>
<text x="38" y="59.4">C74</text>
<text x="46.4" y="59.4">C72</text>
<text x="52.6" y="59.4">C5</text>
<text x="58.9" y="59.4">C4</text>
<text x="70" y="54.8">4</text>
<text x="70" y="58.9">2</text>
<text x="72.7" y="55.4">VIN</text>
<text x="72.7" y="59.6">EN</text>
<text x="79.2" y="55.4">SW</text>
<text x="83.1" y="54.8">3</text>
<text x="89.3" y="57.5">SS54</text>
<text x="109" y="59.4">C75</text>
<text x="115.2" y="59.4">C76</text>
<text x="122.2" y="59.4">C78</text>
<text x="128.4" y="59.4">C79</text>
<text x="135.4" y="59.4">C81</text>
<text x="141.6" y="59.4">C82</text>
<text x="147.9" y="59.4">C83</text>
<text x="154.1" y="59.4">C84</text>
<text x="158.6" y="57" transform="rotate(-90 158.6 57)">+</text>
<text x="161.1" y="59.4">C77</text>
<text x="29.3" y="62.9" transform="rotate(-90 29.3 62.9)">-</text>
<text x="31.7" y="61.5">220uF</text>
<text x="31.7" y="62.9">35V</text>
<text x="35.5" y="62.9" transform="rotate(-90 35.5 62.9)">-</text>
<text x="38" y="61.5">220uF</text>
<text x="38" y="62.9">35V</text>
<text x="46.4" y="61.5">2.2uF</text>
<text x="52.6" y="61.5">2.2uF</text>
<text x="58.9" y="61.5">2.2uF</text>
<text x="70" y="63.1">1</text>
<text x="71.9" y="65.9">XL6019</text>
<text x="72.7" y="63.8">GND</text>
<text x="79.5" y="61">FB</text>
<text x="83.1" y="60.3">5</text>
<text x="99.1" y="60.1">R453</text>
<text x="99.1" y="61.5">22k</text>
<text x="109" y="61.5">10uF</text>
<text x="115.2" y="61.5">10uF</text>
<text x="122.2" y="61.5">10uF</text>
<text x="128.4" y="61.5">10uF</text>
<text x="135.4" y="61.5">10uF</text>
<text x="141.6" y="61.5">10uF</text>
<text x="147.9" y="61.5">10uF</text>
<text x="154.1" y="61.5">10uF</text>
<text x="158.6" y="62.9" transform="rotate(-90 158.6 62.9)">-</text>
<text x="161.1" y="61.5">220uF</text>
<text x="161.1" y="62.9">35V</text>
<text x="99.1" y="69.8">R452</text>
<text x="99.1" y="71.2">2k</text>
<text x="65.8" y="74">C80</text>
<text x="65.8" y="75.4">100nF</text>
<text x="17.1" y="80.4">+3V3</text>
<text x="24.6" y="83.2">AL1</text>
<text x="101.2" y="81.8">+3V3</text>
<text x="22.7" y="88.1">1</text>
<text x="25.4" y="88.8">VCC</text>
<text x="31.3" y="88.8">OUT</text>
<text x="35.8" y="88.1">2</text>
<text x="53.2" y="88.8">ALS</text>
<text x="24.6" y="94.4">ALS-PDIC243</text>
<text x="40" y="93.5">R447</text>
<text x="40" y="94.9">10k</text>
<text x="47.8" y="94.2">C67</text>
<text x="47.8" y="95.5">100uF</text>
<text x="86" y="92.1">C6</text>
<text x="86" y="92.8">10uF</text>
<text x="86" y="93.5">16V</text>
<text x="92.3" y="92.1">C7</text>
<text x="92.3" y="92.8">10uF</text>
<text x="92.3" y="93.5">16V</text>
<text x="98.5" y="92.1">C8</text>
<text x="98.5" y="92.8">10uF</text>
<text x="98.5" y="93.5">16V</text>
<text x="104.8" y="92.1">C9</text>
<text x="104.8" y="92.8">10uF</text>
<text x="104.8" y="93.5">16V</text>
<text x="78.6" y="104.1">2</text>
<text x="102" y="104">MOD1</text>
<text x="124.2" y="104.1">DATA_IN_FACE</text>
<text x="29.5" y="113.1">ALS</text>
<text x="30.1" y="110.3">EN</text>
<text x="39.2" y="109">R4</text>
<text x="39.2" y="111.6">1R</text>
<text x="52.6" y="109.6">3</text>
<text x="52.6" y="112.4">4</text>
<text x="55.3" y="110.3">EN</text>
<text x="55.3" y="113.1">SENSOR_VP</text>
<text x="78.6" y="108.4" transform="rotate(-90 78.6 108.4)">3V3</text>
<text x="98.7" y="110.3">IO23</text>
<text x="98.7" y="113.1">IO22</text>
<text x="103.3" y="109.6">37</text>
<text x="103.3" y="112.4">36</text>
<text x="107.4" y="111.8">R433</text>
<text x="124.2" y="113.1">DATA_IN_ROW</text>
<text x="199.2" y="108.5">+3V3</text>
<text x="216.6" y="109.9">OK</text>
<text x="221.4" y="112.9">SW7</text>
<text x="30.1" y="118.2">UP</text>
<text x="39.2" y="117.3">R435</text>
<text x="39.2" y="119.9">1R</text>
<text x="52.6" y="115.2">5</text>
<text x="52.6" y="118">6</text>
<text x="55.3" y="115.9">SENSOR_VN</text>
<text x="55.3" y="118.7">IO34</text>
<text x="98.1" y="118.7">RXD0</text>
<text x="98.3" y="115.9">TXD0</text>
<text x="103.3" y="115.2">35</text>
<text x="103.3" y="118">34</text>
<text x="107.4" y="114.4">1R</text>
<text x="110.1" y="114.6">R5</text>
<text x="110.1" y="117.2">1R</text>
<text x="110.1" y="117.3">R6</text>
<text x="110.1" y="119.9">1R</text>
<text x="124.2" y="118.7">RXD</text>
<text x="124.2" y="115.9">TXD</text>
<text x="205.4" y="114.1">R13</text>
<text x="205.4" y="116.8">10k</text>
<text x="219.3" y="114.8">A</text>
<text x="219.3" y="115.9">B</text>
<text x="221.4" y="117.3">TACTILE5X5</text>
<text x="222" y="118.2">C17</text>
<text x="227" y="114.8">C</text>
<text x="227" y="115.9">D</text>
<text x="26.9" y="124.2">MRESET</text>
<text x="28" y="121.4">DOWN</text>
<text x="39.2" y="120.1">R432</text>
<text x="39.2" y="122.7">1R</text>
<text x="39.2" y="122.9">R438</text>
<text x="39.2" y="125.5">1R</text>
<text x="52.6" y="120.8">7</text>
<text x="52.6" y="123.6">8</text>
<text x="55.3" y="121.4">IO35</text>
<text x="55.3" y="124.2">IO32</text>
<text x="98.7" y="121.4">IO21</text>
<text x="99.5" y="124.2">NC</text>
<text x="103.3" y="120.8">33</text>
<text x="103.3" y="123.6">32</text>
<text x="110.1" y="121.5">R436</text>
<text x="110.1" y="124.1">1R</text>
<text x="124.2" y="122.8">DATA_CLK_FACE_ROW</text>
<text x="124.2" y="120.7">DATA_CLK_FACE</text>
<text x="222" y="122.5">100nF</text>
<text x="51.9" y="129.1">10</text>
<text x="51.9" y="131.9">11</text>
<text x="52.6" y="126.4">9</text>
<text x="55.3" y="127">IO33</text>
<text x="55.3" y="129.8">IO25</text>
<text x="98.7" y="127">IO19</text>
<text x="98.7" y="129.8">IO18</text>
<text x="103.3" y="126.4">31</text>
<text x="103.3" y="129.1">30</text>
<text x="103.3" y="131.9">29</text>
<text x="110.1" y="131.2">R430</text>
<text x="199.2" y="126.6">+3V3</text>
<text x="216.6" y="130">BACK</text>
<text x="221.4" y="131">SW8</text>
<text x="51.9" y="134.7">12</text>
<text x="51.9" y="137.5">13</text>
<text x="55.3" y="132.5">IO26</text>
<text x="55.3" y="135.3">IO27</text>
<text x="98.7" y="135.3">IO17</text>
<text x="99.3" y="132.5">IO5</text>
<text x="103.3" y="134.7">28</text>
<text x="103.3" y="137.5">27</text>
<text x="110.1" y="136.8">R74</text>
<text x="110.1" y="134">R429</text>
<text x="110.1" y="136.7">1R</text>
<text x="110.1" y="133.9">1R</text>
<text x="124.2" y="135.3">OK</text>
<text x="124.3" y="132.5">LEFT</text>
<text x="205.4" y="132.2">R14</text>
<text x="205.4" y="134.8">10k</text>
<text x="219.3" y="132.9">A</text>
<text x="219.3" y="134">B</text>
<text x="221.4" y="135.4">TACTILE5X5</text>
<text x="222" y="136.3">C16</text>
<text x="227" y="132.9">C</text>
<text x="227" y="134">D</text>
<text x="24.6" y="139.6">R446</text>
<text x="24.6" y="142.2">10k</text>
<text x="27.4" y="143.7">RIGHT</text>
<text x="39.2" y="139.6">R444</text>
<text x="39.2" y="142.2">1R</text>
<text x="39.2" y="142.4">R445</text>
<text x="51.9" y="140.3">14</text>
<text x="51.9" y="143">16</text>
<text x="55.3" y="138.1">IO14</text>
<text x="55.3" y="140.9">IO12</text>
<text x="55.3" y="143.7">IO13</text>
<text x="98.7" y="138.1">IO16</text>
<text x="99.3" y="140.9">IO4</text>
<text x="99.3" y="143.7">IO0</text>
<text x="103.3" y="140.3">26</text>
<text x="103.3" y="143">25</text>
<text x="110.1" y="142.4">R7</text>
<text x="110.1" y="139.6">R73</text>
<text x="110.1" y="142.2">1R</text>
<text x="110.1" y="139.4">1R</text>
<text x="124.2" y="143.7">IO0</text>
<text x="124.2" y="140.2">OUTPUT_ENABLE_ROW</text>
<text x="124.2" y="141.6">OUTPUT_ENABLE_FACE</text>
<text x="124.3" y="138.1">BACK</text>
<text x="222" y="140.5">100nF</text>
<text x="39.2" y="145">1R</text>
<text x="51.9" y="145.8">17</text>
<text x="51.9" y="148.6">18</text>
<text x="55.3" y="146.5">SD2</text>
<text x="55.3" y="149.2">SD3</text>
<text x="98.7" y="149.2">IO15</text>
<text x="99.3" y="146.5">IO2</text>
<text x="103.3" y="145.8">24</text>
<text x="103.3" y="148.6">23</text>
<text x="110.1" y="145">1R</text>
<text x="110.1" y="145.2">R71</text>
<text x="110.1" y="147.7">1R</text>
<text x="110.1" y="148">R72</text>
<text x="124.2" y="149.2">REG_LATCH_ROW</text>
<text x="124.2" y="146.5">REG_LATCH_FACE</text>
<text x="199.2" y="146.7">+3V3</text>
<text x="216.6" y="148.1">UP</text>
<text x="238.2" y="146.7">+3V3</text>
<text x="255.5" y="148.1">RIGHT</text>
<text x="51.9" y="151.4">19</text>
<text x="55.3" y="152">CMD</text>
<text x="98.9" y="152">SD1</text>
<text x="98.9" y="154.8">SD0</text>
<text x="103.3" y="151.4">22</text>
<text x="103.3" y="154.2">21</text>
<text x="110.1" y="150.5">1R</text>
<text x="205.4" y="152.4">R9</text>
<text x="205.4" y="155">10k</text>
<text x="219.3" y="153.1">A</text>
<text x="219.3" y="154.2">B</text>
<text x="221.4" y="151.1">SW3</text>
<text x="221.4" y="155.5">TACTILE5X5</text>
<text x="227" y="153.1">C</text>
<text x="227" y="154.2">D</text>
<text x="244.3" y="152.4">R11</text>
<text x="244.3" y="155">10k</text>
<text x="258.2" y="153.1">A</text>
<text x="258.2" y="154.2">B</text>
<text x="260.3" y="151.1">SW5</text>
<text x="260.3" y="155.5">TACTILE5X5</text>
<text x="266" y="153.1">C</text>
<text x="266" y="154.2">D</text>
<text x="78.6" y="160.6" transform="rotate(-90 78.6 160.6)">GND</text>
<text x="98.9" y="157.6">CLK</text>
<text x="103.3" y="157">20</text>
<text x="222" y="156.4">C13</text>
<text x="222" y="160.7">100nF</text>
<text x="261" y="156.4">C15</text>
<text x="261" y="160.7">100nF</text>
<text x="74.1" y="163.8">1/15/38</text>
<text x="102" y="163.9">ESP32_VROOM_32D</text>
<text x="140.8" y="166.6">EN</text>
<text x="146.4" y="167.3">+3V3</text>
<text x="199.2" y="164.8">+3V3</text>
<text x="238.2" y="164.8">+3V3</text>
<text x="107.2" y="173.6">DTR</text>
<text x="119.2" y="172.3">R3</text>
<text x="134" y="171.3">Q1</text>
<text x="134" y="172">BC817-40</text>
<text x="152.5" y="173">R1</text>
<text x="163.7" y="168.7">EN</text>
<text x="166.5" y="173.7">A</text>
<text x="168.5" y="171.7">SW1</text>
<text x="174.2" y="173.7">C</text>
<text x="205.4" y="170.5">R10</text>
<text x="205.4" y="173.1">10k</text>
<text x="216.6" y="168.3">DOWN</text>
<text x="219.3" y="171.2">A</text>
<text x="219.3" y="172.3">B</text>
<text x="221.4" y="169.2">SW4</text>
<text x="221.4" y="173.7">TACTILE5X5</text>
<text x="227" y="171.2">C</text>
<text x="227" y="172.3">D</text>
<text x="244.3" y="170.5">R12</text>
<text x="244.3" y="173.1">10k</text>
<text x="255.5" y="168.3">LEFT</text>
<text x="258.2" y="171.2">A</text>
<text x="258.2" y="172.3">B</text>
<text x="260.3" y="169.2">SW6</text>
<text x="260.3" y="173.7">TACTILE5X5</text>
<text x="266" y="171.2">C</text>
<text x="266" y="172.3">D</text>
<text x="119.2" y="174.9">10k</text>
<text x="152.5" y="175.6">10k</text>
<text x="166.5" y="174.8">B</text>
<text x="168.5" y="176.1">TACTILE5X5</text>
<text x="169.2" y="177">C11</text>
<text x="174.2" y="174.8">D</text>
<text x="222" y="174.5">C12</text>
<text x="222" y="178.8">100nF</text>
<text x="261" y="174.5">C14</text>
<text x="261" y="178.8">100nF</text>
<text x="35.7" y="185.3">J1</text>
<text x="134" y="185.9">Q2</text>
<text x="146.4" y="185.4">+3V3</text>
<text x="169.2" y="181.3">100nF</text>
<text x="23" y="191.6">RXD</text>
<text x="23" y="188.9">DTR</text>
<text x="33.8" y="186.9">1</text>
<text x="33.8" y="188.3">2</text>
<text x="33.8" y="189.7">3</text>
<text x="33.8" y="191">4</text>
<text x="107.3" y="188.2">RTS</text>
<text x="119.2" y="186.9">R2</text>
<text x="119.2" y="189.5">10k</text>
<text x="134" y="186.6">BC817-40</text>
<text x="152.5" y="191.1">R8</text>
<text x="163.7" y="188.9">IO0</text>
<text x="166.5" y="191.7">A</text>
<text x="168.5" y="189.8">SW2</text>
<text x="174.2" y="191.7">C</text>
<text x="23.1" y="193">TXD</text>
<text x="23.1" y="194.4">RTS</text>
<text x="33.8" y="192.4">5</text>
<text x="33.8" y="193.8">6</text>
<text x="35.7" y="196.6">CONN-SIL6</text>
<text x="140.8" y="194.4">IO0</text>
<text x="152.5" y="193.7">10k</text>
<text x="166.5" y="192.8">B</text>
<text x="168.5" y="194.2">TACTILE5X5</text>
<text x="169.2" y="195.1">C10</text>
<text x="174.2" y="192.8">D</text>
<text x="243" y="197.4">SHEET NAME:</text>
<text x="278.8" y="197.3">DATE:</text>
<text x="169.2" y="199.3">100nF</text>
<text x="243" y="201.6">FILE NAME:</text>
<text x="243" y="203.7">PATH:</text>
<text x="243" y="199.5">DESIGN TITLE:</text>
<text x="278.8" y="203.8">PAGE:</text>
<text x="243" y="205.5">BY: Steven Gardner</text>
<text x="268.7" y="205.5">REV:</text>
<text x="272.2" y="205.5">1</text>
</g>
<text font-size=".9" x="246.8" y="203.6">C:\Users\Steve\Downloads\studioClock_mini.DSN</text>
</svg>
